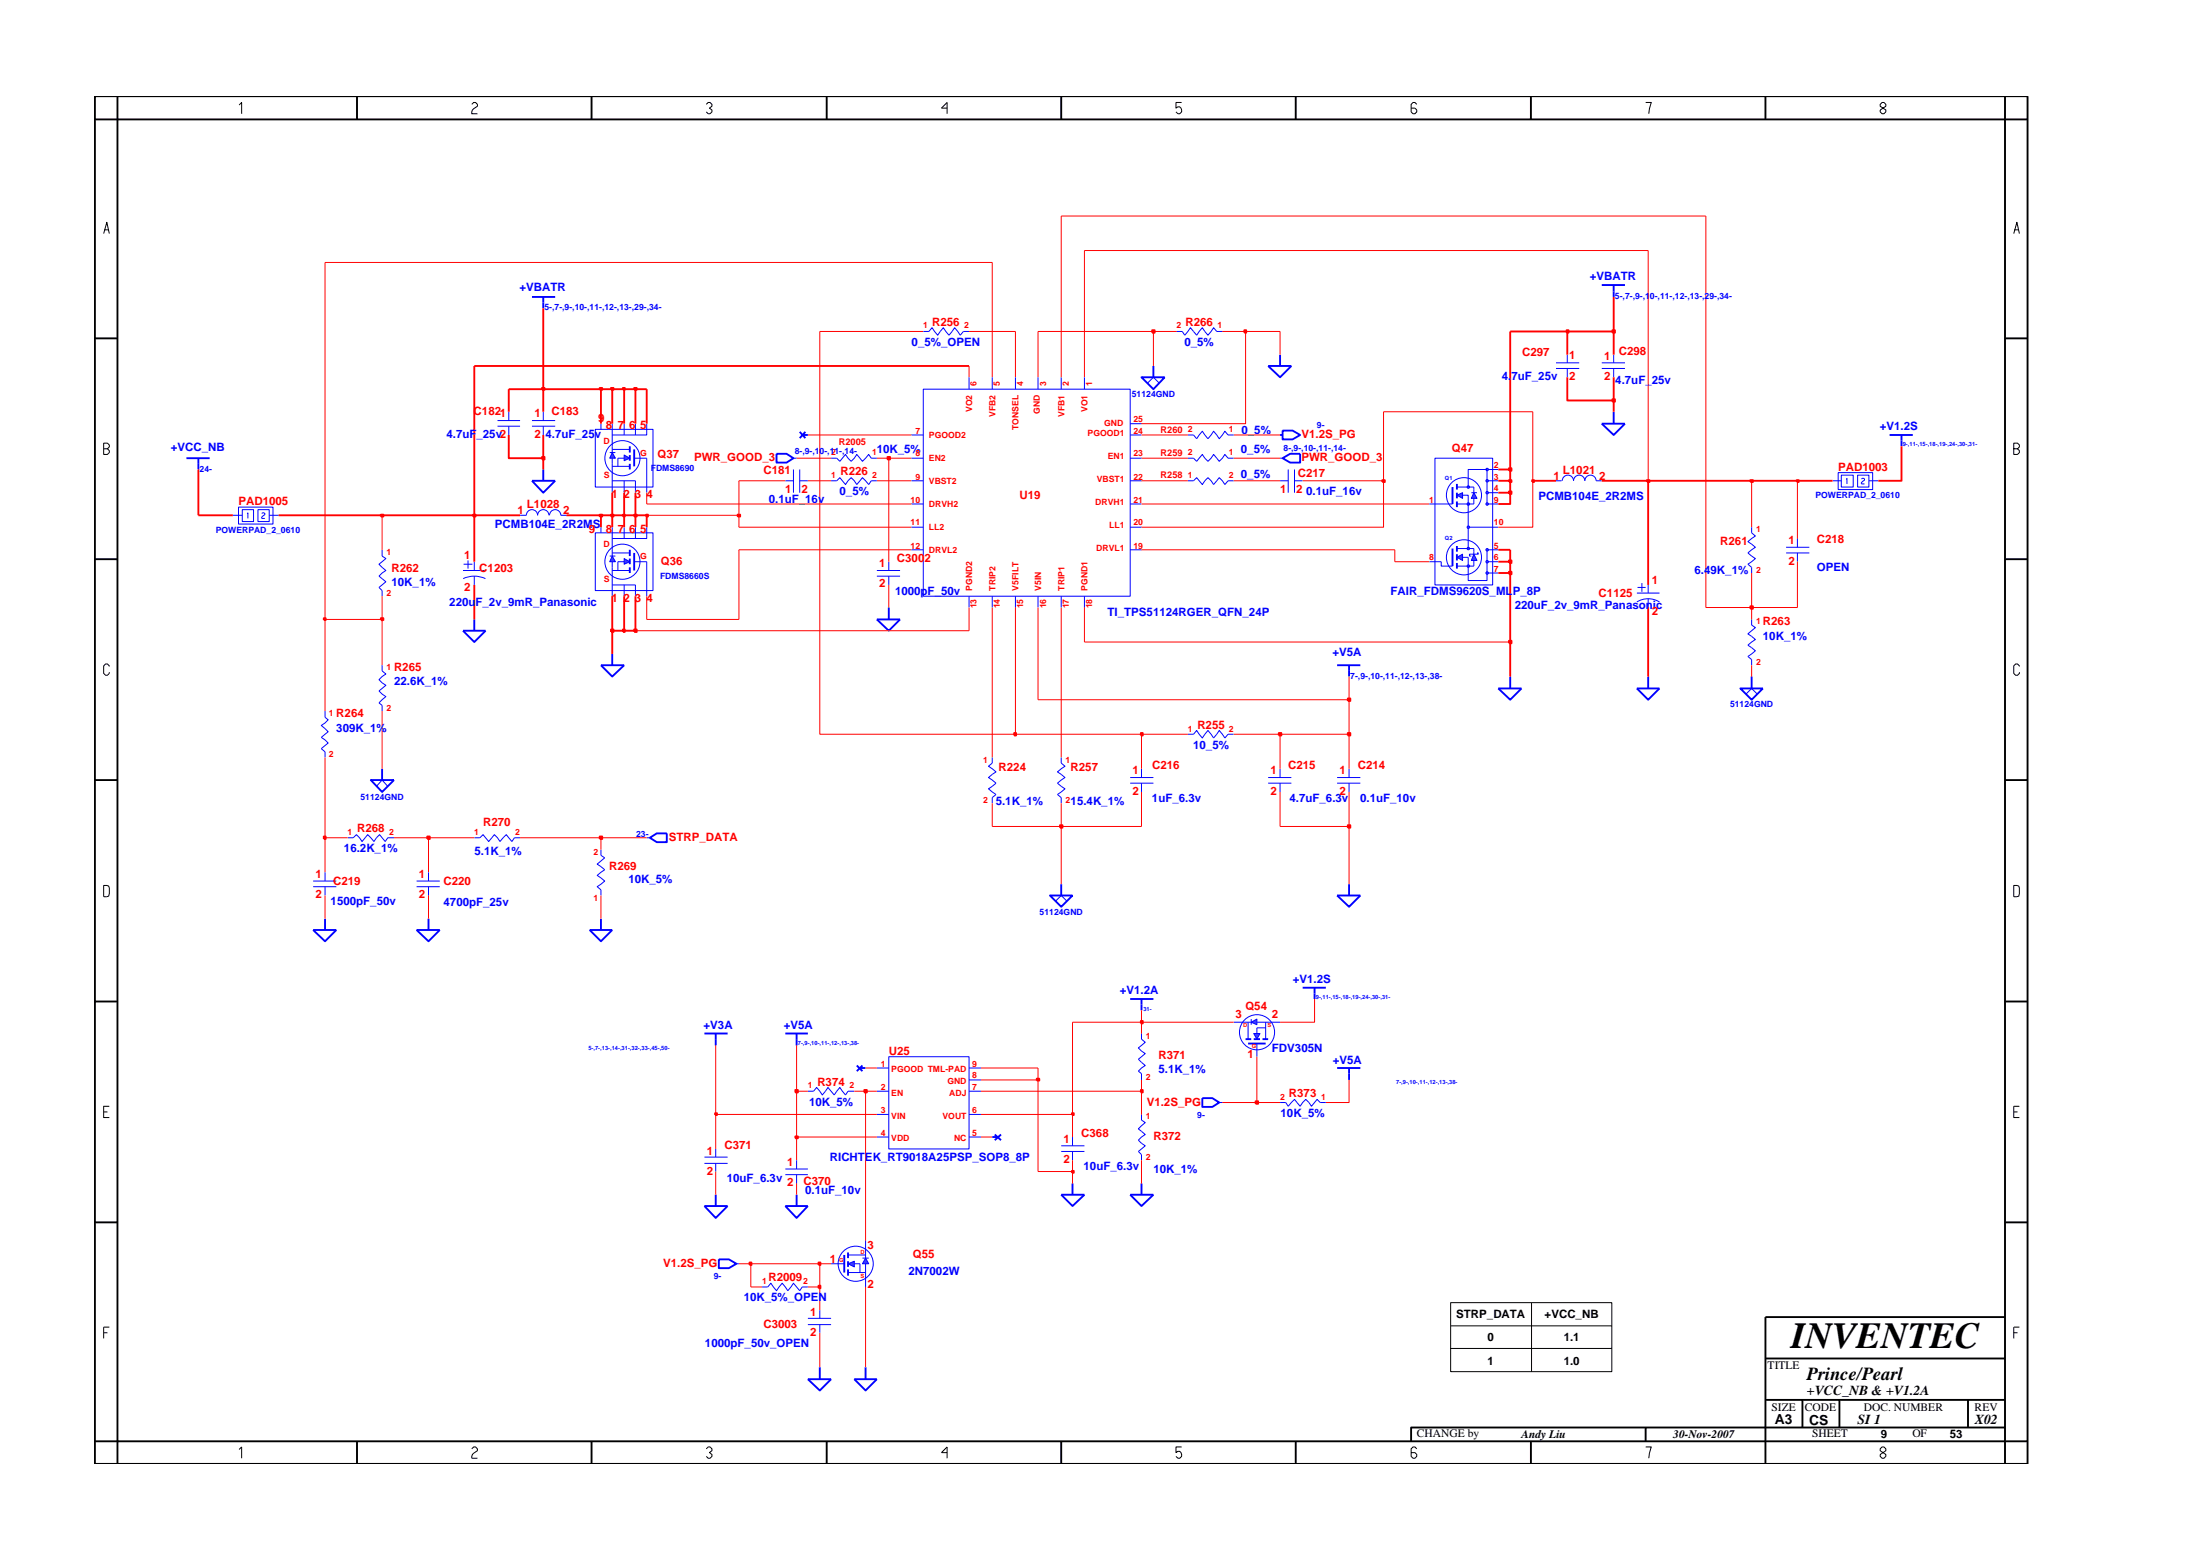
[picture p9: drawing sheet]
<svg xmlns="http://www.w3.org/2000/svg" width="297mm" height="210mm" viewBox="0 0 297 210" stroke-linecap="round" stroke-linejoin="round" font-family="sans-serif">
<g fill="none" stroke="#00f" stroke-width=".25">
<path d="M108 58.3l.7 .8M108.3 58.7h.8M108.7 58.3l-.7 .8M104.8 61.2h1.4l.9 .6-.9 .6h-1.4zM196.1 65.7v2.3M62.5 85.1h3.1l-1.6 1.5zM64 83.6v1.5M118.4 83.6h3.1l-1.5 1.5zM120 82v1.6M180.5 89.8h3.2M182.1 89.8v1.5M182.1 119.3v1.5"/>
<path d="M95.1 139.5h3.1M96.6 139.5v1.6M180.5 120.8h3.2l-1.6 1.6zM106 162.8h3.1l-1.5 1.6zM107.6 161.2v1.6M109.1 186.1h3.1l-1.5 1.5zM110.7 184.5v1.6"/>
</g>
<g fill="none" stroke="#00f" stroke-width=".14">
<path d="M158.9 44.7h.7l.4 .5 .7-1 .9 1 .7-1 .8 1 .8-1 .4 .5h.7M31.4 69.5h1.3M32.2 68.4h4.7v2.3h-4.7zM32.7 68.8h1.5v1.6h-1.5zM33.4 69.4l.1-.2v.8M34.8 68.8h1.6v1.6h-1.6zM35.3 69.3l.2-.1 .3 .1v.2l-.5 .3v.2h.5M36.4 69.5h1.2M107.1 61.8h.5M118.4 77.8h3.1M118.4 77h3.1M120 75.8v1.2"/>
<path d="M120 77.8v1.1M160.4 61.8h.7l.5 .5 .7-1 .8 1 .8-1 .7 1 .8-1 .4 .5h.8M143.3 102.2v.8l.5 .4-1 .8 1 .7-1 .8 1 .8-1 .7 .5 .4v.8"/>
</g>
<path d="M199 74.8l.4 .8h-.7z" fill="#3c3cc8"/>
<path d="M198.7 74.8h.7M199 74.8l.4 .8h-.7z" fill="none" stroke="#00f" stroke-width=".14"/>
<path d="M196.7 66.8l.8-.3v.8z" fill="#3c3cc8"/>
<g fill="none" stroke="#00f" stroke-width=".14">
<path d="M193.7 61.8h7.8v17.1h-7.8zM196.7 66.8l.8-.3v.8zM196.7 65.7h2.3M198.7 74.8h-.3v.2h.3M199 67.3v.7h-2.3M199 66.1v.4M199.4 74.6h.2v.2h-.2"/>
<circle cx="197.7" cy="66.8" r="2.37"/>
</g>
<path d="M196.1 74v2.4M196.7 65.3v.8M196.7 66.5v.8M196.7 67.7v.7" fill="none" stroke="#00f" stroke-width=".25"/>
<path d="M199 66.5l.4 .8h-.7z" fill="#3c3cc8"/>
<path d="M198.7 66.5h.7M199 66.5l.4 .8h-.7z" fill="none" stroke="#00f" stroke-width=".14"/>
<path d="M196.7 75.2l.8-.4v.8z" fill="#3c3cc8"/>
<g fill="none" stroke="#00f" stroke-width=".14">
<path d="M196.7 75.2l.8-.4v.8zM196.7 74h2.3v.8M197.5 75.2h.7v1.2M199 65.7v.4M199 75.6v.8h-2.3M200.8 66.5h1.5M200.8 64.9h1.5M202.3 63.4h-1.5v4.6"/>
<circle cx="197.7" cy="75.2" r="2.37"/>
</g>
<path d="M196.7 73.7v.8M196.7 74.8v.8M196.7 76v.7" fill="none" stroke="#00f" stroke-width=".25"/>
<circle cx="198.3" cy="65.7" r=".17" fill="#3c3cc8"/>
<circle cx="198.3" cy="65.7" r=".17" fill="none" stroke="#00f" stroke-width=".14"/>
<circle cx="198.3" cy="68" r=".17" fill="#3c3cc8"/>
<circle cx="198.3" cy="68" r=".17" fill="none" stroke="#00f" stroke-width=".14"/>
<circle cx="198.3" cy="74" r=".17" fill="#3c3cc8"/>
<circle cx="198.3" cy="74" r=".17" fill="none" stroke="#00f" stroke-width=".14"/>
<circle cx="198.3" cy="76.4" r=".17" fill="#3c3cc8"/>
<circle cx="198.3" cy="76.4" r=".17" fill="none" stroke="#00f" stroke-width=".14"/>
<circle cx="200.8" cy="64.9" r=".17" fill="#3c3cc8"/>
<circle cx="200.8" cy="64.9" r=".17" fill="none" stroke="#00f" stroke-width=".14"/>
<circle cx="200.8" cy="66.5" r=".17" fill="#3c3cc8"/>
<g fill="none" stroke="#00f" stroke-width=".14">
<path d="M200.8 68h1.5"/>
<circle cx="200.8" cy="66.5" r=".17"/>
</g>
<circle cx="200.8" cy="68" r=".17" fill="#3c3cc8"/>
<circle cx="200.8" cy="68" r=".17" fill="none" stroke="#00f" stroke-width=".14"/>
<circle cx="200.8" cy="63.4" r=".17" fill="#3c3cc8"/>
<g fill="none" stroke="#00f" stroke-width=".14">
<path d="M193 75.8h1.6v.6h1.5M193 68h3.1M198.2 68v6M198.2 71.1h4.1M200.8 77.3h1.5M200.8 75.8h1.5M200.8 63.4h-2.6v2.3M202.3 74.2h-1.5v4.1h-2.6v-1.9"/>
<circle cx="200.8" cy="63.4" r=".17"/>
</g>
<circle cx="198.3" cy="71.1" r=".17" fill="#3c3cc8"/>
<circle cx="198.3" cy="71.1" r=".17" fill="none" stroke="#00f" stroke-width=".14"/>
<circle cx="200.8" cy="74.2" r=".17" fill="#3c3cc8"/>
<circle cx="200.8" cy="74.2" r=".17" fill="none" stroke="#00f" stroke-width=".14"/>
<circle cx="200.8" cy="75.8" r=".17" fill="#3c3cc8"/>
<circle cx="200.8" cy="75.8" r=".17" fill="none" stroke="#00f" stroke-width=".14"/>
<circle cx="200.8" cy="77.3" r=".17" fill="#3c3cc8"/>
<g fill="none" stroke="#00f" stroke-width=".14">
<path d="M155 51.7l.7-.8 .8 .8M51.6 74.2v.8l.5 .4-.9 .7 .9 .9-.9 .8 .9 .7-.9 .8 .4 .4v.8M197.5 66.8h.7v1.2M160.4 99.1h.7l.5-.5 .7 1 .8-1 .8 1 .7-1 .8 1 .4-.5h.8M42.3 119.7h3.1M42.3 118.9h3.1M43.9 117.7v1.2M43.9 119.7v1.1M169.7 140.8v1.8"/>
<circle cx="200.8" cy="77.3" r=".17"/>
</g>
<path d="M154.1 50.9h3.2l-1.6 1.6zM155.7 49.4v1.5M144.8 159.7v1.5M168.5 140.8h2.4M143.3 161.2h3.1l-1.6 1.6z" fill="none" stroke="#00f" stroke-width=".25"/>
<path d="M168.9 138l.8-.5v.8z" fill="#3c3cc8"/>
<path d="M168.9 138l.8-.5v.8zM168.9 137.5v.8" fill="none" stroke="#00f" stroke-width=".14"/>
<path d="M169.3 139.5h.8l-.4 .7z" fill="#3c3cc8"/>
<g fill="none" stroke="#00f" stroke-width=".14">
<path d="M67.2 56.8h3M67.2 57.5h3M68.7 55.6v1.2M68.7 57.5v1.2M216.3 49.7h3.1M216.3 49h3.1M217.9 47.9v1.1M217.9 49.7v1.2M85.6 61.8h1.7M112.2 61.8h.8l.4 .5 .8-1 .7 1 .8-1 .7 1 .9-1 .3 .5h.8M221.1 79.3h1.1M221.7 78.7v1.2"/>
<path d="M222.5 78.9v1.1M221 81.2a2.88 2.88 0 0 1 3.1 0M221 80h3.1M222.5 80.8v1.2M166.6 138h2.3M168.5 138v2.2M169.3 139.5h.8l-.4 .7zM169.7 138h3.1M170.9 138.7h-1.2v.8M170.9 138v2.2M154.1 150.4v.8l.5 .3-.9 .8 .9 .8-.9 .8 .9 .7-.9 .8 .4 .4v.8M102.9 173.7h.8l.4-.5 .7 1 .8-1 .8 1 .7-1 .9 1 .3-.5h.8"/>
<circle cx="169.7" cy="139.3" r="2.37"/>
</g>
<path d="M85.6 60.6v2.3M115.7 143.8l.7 .8M116.1 144.1h.8M116.4 143.8l-.7 .8M168.2 140.2h.7M169.3 140.2h.8M170.5 140.2h.7M95.1 162.8h3.1l-1.6 1.6zM96.6 161.2v1.6" fill="none" stroke="#00f" stroke-width=".25"/>
<path d="M82.7 61.1l.4 .7h-.8z" fill="#3c3cc8"/>
<path d="M82.3 61.1h.8M82.7 61.1l.4 .7h-.8z" fill="none" stroke="#00f" stroke-width=".14"/>
<path d="M84.3 61.4l.7 .4-.7 .4z" fill="#3c3cc8"/>
<g fill="none" stroke="#00f" stroke-width=".14">
<path d="M80.4 57.9h7.8v7.8h-7.8zM81.1 57.2v.7M82.7 57.2v3.9M84.3 57.2v1.5M85.8 57.2v1.5M87.3 57.2v1.5h-4.6M210.1 49h3.1M210.1 49.7h3.1M211.6 47.9v1.1M211.6 49.7v1.2M82.7 61.8v4.7M82.7 64.9h3.1v1.6"/>
<path d="M82.7 62.9h2.3M82.7 60.6h2.3M84.3 61.8h-.9v1.1M84.3 64.9v1.6M84.3 61.4l.7 .4-.7 .4zM87.3 61.8v4.7M106 64.9h1.1M107.1 63.4v3.1M108 64.9h1.1M108 63.4v3.1M160.4 64.9h.7l.5-.4 .7 .9 .8-.9 .8 .9 .7-.9 .8 .9 .4-.5h.8M247.4 64.9h1.2"/>
<path d="M248.2 63.8h4.6v2.3h-4.6zM248.6 64.1h1.6v1.6h-1.6zM249.3 64.7l.1-.2v.8M250.8 64.1h1.5v1.6h-1.5zM251.3 64.6l.2-.1 .2 .1v.2l-.4 .3v.2h.4M252.3 64.9h1.3M46.9 113.1h.8l.4-.5 .8 1 .7-1 .9 1 .8-1 .7 1 .4-.5h.8M56.2 119.7h3.2M56.2 118.9h3.2M57.9 117.7v1.2M57.9 119.7v1.1M134 102.2v.8l-.5 .4 1 .8-1 .7 1 .8-1 .8 1 .7-.5 .4v.8"/>
<path d="M171.2 105.7h3.2M171.2 104.9h3.2M172.8 103.7v1.2M172.8 105.7v1.2M180.5 105.7h3.2M180.5 104.9h3.2M182.1 103.7v1.2M182.1 105.7v1.2M142.5 121.6l.8-.8 .7 .8M172.8 148.8h.8l.3 .5 .9-.9 .7 .9 .8-.9 .8 .9 .7-.9 .5 .4h.7M112.2 170.5h1.8"/>
<circle cx="84" cy="61.8" r="2.37"/>
</g>
<g fill="none" stroke="#00f" stroke-width=".25">
<path d="M85 60.2v.9M85 61.4v.8M85 62.6v.8M202.3 92.9h3.1l-1.5 1.5zM203.9 91.3v1.6M221 92.9h3.1l-1.6 1.5zM222.5 91.3v1.6M143.3 119.3v1.5M42.3 125.5h3.1l-1.5 1.5zM43.9 124v1.5M141.8 120.8h3l-1.5 1.6zM152.6 134.8h3.1"/>
<path d="M154.1 134.8v1.5M175.9 133.3h3.1M177.5 133.3v1.5M114 169.4v2.3"/>
</g>
<path d="M116.9 169.8l.4 .7h-.9z" fill="#3c3cc8"/>
<path d="M116.4 169.8h.9M116.9 169.8l.4 .7h-.9z" fill="none" stroke="#00f" stroke-width=".14"/>
<path d="M114.5 170.5l.8-.3v.8z" fill="#3c3cc8"/>
<g fill="none" stroke="#00f" stroke-width=".14">
<path d="M71.8 56.8h3.2M71.8 57.5h3.2M73.3 55.6v1.2M73.3 57.5v1.2M123 58.7h1.7M124.7 44.7h.7l.4-.5 .8 1 .8-1 .7 1 .8-1 .8 1 .4-.5h.7M124.7 52.5h27.9v28h-27.9zM130.8 50.9v1.6M134 50.9v1.6M137.1 50.9v1.6M140.2 50.9v1.6M143.3 50.9v1.6"/>
<path d="M146.4 50.9v1.6M152.6 58.7h1.5M152.6 57.2h1.5M160.4 58.7h.7l.5 .5 .7-1 .8 1 .8-1 .7 1 .8-1 .4 .5h.8M62.5 77h3.1M62.5 78.1a3.6 3.6 0 0 1 3 0M62.6 76.1h1.2M63.2 75.6v1.1M64 75.8v1.2M64 77.8v1.1M85.6 75.8h1.7M112.2 64.9h.8l.4-.4 .8 .9 .7-.9 .8 .9 .7-.9 .9 .9 .3-.5h.8"/>
<path d="M123 64.9h1.7M123 71.1h1.7M123 61.8h1.7M123 68h1.7M123 74.2h1.7M152.6 64.9h1.5M152.6 71.1h1.5M152.6 61.8h1.5M152.6 68h1.5M152.6 74.2h1.5M172.8 61.8h.4M172.8 64.9h1.1"/>
<path d="M173.9 63.4v3.1M174.8 64.9h1.1M174.8 63.4v3.1M210.1 64.9h.7M210.9 64.9a.76 .76 0 0 1 .8-.8 .76 .76 0 0 1 .8 .8 .76 .76 0 0 1 .7-.8 .76 .76 0 0 1 .8 .8 .76 .76 0 0 1 .7-.8 .76 .76 0 0 1 .8 .8h.8M236.5 71.1v.8l.5 .4-1 .8 1 .8-1 .7 1 .8-1 .7 .5 .5v.7M241.2 73.9h3.1M241.2 74.6h3.1M242.7 72.7v1.2M242.7 74.6v1.2M43.9 96v.8l.4 .3-.9 .8 .9 .8-.9 .8 .9 .8-.9 .7 .5 .5v.7M130.8 80.5v1.5"/>
<path d="M134 80.5v1.5M137.1 80.5v1.5M140.2 80.5v1.5M143.3 80.5v1.5M146.4 80.5v1.5M235.7 93.7l.8-.8 .8 .8M236.5 83.6v.8l.5 .3-1 .8 1 .8-1 .8 1 .7-1 .8 .5 .4v.8M50.8 106.1l.8-.8 .8 .8M64 113.1h.8l.4-.5 .8 1 .7-1 .8 1 .9-1 .7 1 .4-.5h.7M81.1 114.7v.7l.5 .4-1 .8 1 .8-1 .7 1 .8-1 .8 .5 .4v.7M87.3 113.1h.4M152.6 104.9h3.1"/>
<path d="M152.6 105.7h3.1M154.1 103.7v1.2M154.1 105.7v1.2M154.1 139.5v.7l.5 .5-.9 .7 .9 .8-.9 .7 .9 .9-.9 .8 .4 .3v.8M95.1 156.2h3.1M95.1 157h3.1M96.6 155.1v1.1M96.6 157v1.1M106 157.8h3.1M106 158.5h3.1M107.6 156.6v1.2M107.6 158.5v1.2"/>
<path d="M109.1 147.3h.7l.5-.5 .7 1 .8-1 .8 1 .8-1 .8 1 .3-.5h.8M118.4 144.1h1.6M118.4 150.4h1.6M118.4 147.3h1.6M118.4 153.4h1.6M120 142.6h10.8v12.5h-10.8zM130.8 147.3h1.6M130.8 153.4h1.6M130.8 144.1h1.6M130.8 150.4h1.6M130.8 145.7h1.6M143.3 154.6h3.1"/>
<path d="M143.3 155.4h3.1M144.8 153.4v1.2M144.8 155.4v1.2M99.4 170.5h.4M109.1 178.8h3.1M109.1 177.9h3.1M110.7 176.8v1.1M110.7 178.8v1.1M114.5 170.5l.8-.3v.8zM114.5 171.7h2.4M114.5 169.4h2.4M115.3 170.5h.8v1.2"/>
<path d="M116.9 167.4v2.4M116.9 170.5v3.2"/>
<circle cx="115.5" cy="170.5" r="2.37"/>
</g>
<g fill="none" stroke="#00f" stroke-width=".25">
<path d="M216.3 38.5h3.1M217.9 38.5v1.6M71.8 40.1h3.2M73.3 40.1v1.5M171.2 49.4h3.2l-1.6 1.5zM172.8 58.7h.4M172.8 47.9v1.5M173.2 58.1h1.3l1 .6-1 .6h-1.3zM216.3 57.2h3.1l-1.5 1.5zM217.9 55.6v1.6M255.1 58.7h3.2M256.7 58.7v1.5"/>
<path d="M25.2 61.8h3.1M26.8 61.8v1.6M85.6 74.6v2.4M173.2 61.8l1-.6h1.3v1.2h-1.3zM235 92.9h3l-1.5 1.5zM236.5 91.3v1.6M50.1 105.3h3.1l-1.6 1.6zM51.6 103.7v1.6M87.7 113.1l1-.6h1.3v1.2h-1.3zM56.2 125.5h3.2l-1.5 1.5zM57.9 124v1.5M106 139.5h3.1"/>
<path d="M107.6 139.5v1.6M134 153.4h.7M134.3 153.1l.9 .8M135.2 153.1l-.9 .8M154.1 159.7v1.5M180.5 144.1h3.2M182.1 144.1v1.6M97.1 170h1.3l1 .5-1 .6h-1.3zM114.5 169v.8M114.5 170.2v.8M114.5 171.3v.9M152.6 161.2h3.1l-1.6 1.6z"/>
<path d="M115.3 186.1h3.1l-1.5 1.5zM116.9 184.5v1.6"/>
</g>
<path d="M82.7 75l.4 .8h-.8z" fill="#3c3cc8"/>
<path d="M82.3 75h.8M82.7 75l.4 .8h-.8z" fill="none" stroke="#00f" stroke-width=".14"/>
<path d="M84.3 75.4l.7 .4-.7 .3z" fill="#3c3cc8"/>
<g fill="none" stroke="#00f" stroke-width=".14">
<path d="M70.2 69.5h.9a.76 .76 0 0 1 .7-.7 .76 .76 0 0 1 .8 .7 .76 .76 0 0 1 .7-.7 .76 .76 0 0 1 .8 .7M74.2 69.5a.76 .76 0 0 1 .8-.7 .76 .76 0 0 1 .7 .7h.8M80.4 71.9h7.8v7.8h-7.8zM81.1 71.1v.8M82.7 71.1v3.9M82.7 75.8v4.7M82.7 78.9h3.1v1.6M82.7 77h2.3M82.7 74.6h2.3M84.3 75.8h-.9v1.2M84.3 71.1v1.6M84.3 78.9v1.6"/>
<path d="M84.3 75.4l.7 .4-.7 .3zM85.8 71.1v1.6M87.3 71.1v1.6h-4.6M87.3 75.8v4.7M51.6 89.8v.7l.5 .5-.9 .7 .9 .8-.9 .7 .9 .8-.9 .9 .4 .3v.8M164.6 148.8h.4"/>
<circle cx="84" cy="75.8" r="2.37"/>
</g>
<path d="M71.8 64.9h3.2l-1.7 1.6zM73.3 63.4v1.5M85 74.2v.8M85 75.4v.7M85 76.6v.7M81.1 89.8h3.2l-1.6 1.5zM82.7 88.3v1.5M79.6 125.5h3.1l-1.6 1.5zM81.1 124v1.5M162.3 148.2h1.4l.9 .6-.9 .6h-1.4z" fill="none" stroke="#00f" stroke-width=".25"/>
<path d="M101.4 170.5v3.2h1.5M109.1 173.7h1.6v3.1M110.7 179.9v4.6M116.9 173.7v10.8" fill="none" stroke="#f00" stroke-width=".14"/>
<path d="M110.5 173.5h.3v.3h-.3z" fill="#8e2323"/>
<path d="M110.5 173.5h.3v.3h-.3z" fill="none" stroke="#f00" stroke-width=".25"/>
<path d="M99.8 170.5h1.6M110.7 170.5v3.2" fill="none" stroke="#f00" stroke-width=".14"/>
<path d="M101.2 170.4h.3v.3h-.3z" fill="#8e2323"/>
<path d="M101.2 170.4h.3v.3h-.3z" fill="none" stroke="#f00" stroke-width=".25"/>
<path d="M101.4 170.5h9.3" fill="none" stroke="#f00" stroke-width=".14"/>
<path d="M110.5 170.4h.3v.3h-.3z" fill="#8e2323"/>
<path d="M110.5 170.4h.3v.3h-.3z" fill="none" stroke="#f00" stroke-width=".25"/>
<path d="M96.6 158.1v3.1M107.6 159.7v1.5M116.9 147.3v20.1M140.2 145.7v12.4h4.6v1.6M154.1 156.6v3.1M110.7 170.5h1.5" fill="none" stroke="#f00" stroke-width=".14"/>
<path d="M144.7 158h.3v.3h-.3z" fill="#8e2323"/>
<path d="M144.7 158h.3v.3h-.3z" fill="none" stroke="#f00" stroke-width=".25"/>
<path d="M96.6 150.4v4.7M107.6 153.4v3.2M144.8 156.6v1.5" fill="none" stroke="#f00" stroke-width=".14"/>
<path d="M107.4 153.4h.3v.2h-.3z" fill="#8e2323"/>
<path d="M107.4 153.4h.3v.2h-.3z" fill="none" stroke="#f00" stroke-width=".25"/>
<path d="M107.6 147.3v6.1h10.8M132.4 153.4h1.6M144.8 150.4v3" fill="none" stroke="#f00" stroke-width=".14"/>
<path d="M96.5 150.2h.3v.3h-.3z" fill="#8e2323"/>
<path d="M96.5 150.2h.3v.3h-.3z" fill="none" stroke="#f00" stroke-width=".25"/>
<path d="M96.6 141.1v9.3h21.8M132.4 150.4h12.4" fill="none" stroke="#f00" stroke-width=".14"/>
<path d="M144.7 150.2h.3v.3h-.3z" fill="#8e2323"/>
<path d="M144.7 150.2h.3v.3h-.3z" fill="none" stroke="#f00" stroke-width=".25"/>
<path d="M144.8 138v12.4M154.1 147.3v3.1M165 148.8h4.7" fill="none" stroke="#f00" stroke-width=".14"/>
<path d="M169.5 148.6h.4v.4h-.4z" fill="#8e2323"/>
<path d="M169.5 148.6h.4v.4h-.4z" fill="none" stroke="#f00" stroke-width=".25"/>
<path d="M169.7 142.6v6.2h3.1M182.1 145.7v3.1h-3.1" fill="none" stroke="#f00" stroke-width=".14"/>
<path d="M107.4 147.1h.3v.3h-.3z" fill="#8e2323"/>
<path d="M107.4 147.1h.3v.3h-.3z" fill="none" stroke="#f00" stroke-width=".25"/>
<path d="M107.6 141.1v6.2h1.5M115.3 147.3h1.6" fill="none" stroke="#f00" stroke-width=".14"/>
<path d="M116.7 147.1h.3v.3h-.3z" fill="#8e2323"/>
<path d="M116.7 147.1h.3v.3h-.3z" fill="none" stroke="#f00" stroke-width=".25"/>
<path d="M116.9 147.3h1.5M132.4 147.3h21.7" fill="none" stroke="#f00" stroke-width=".14"/>
<path d="M154 147.1h.3v.3h-.3z" fill="#8e2323"/>
<path d="M154 147.1h.3v.3h-.3z" fill="none" stroke="#f00" stroke-width=".25"/>
<path d="M132.4 145.7h7.8M154.1 145.7v1.6" fill="none" stroke="#f00" stroke-width=".14"/>
<path d="M140 145.6h.3v.2h-.3z" fill="#8e2323"/>
<path d="M140 145.6h.3v.2h-.3z" fill="none" stroke="#f00" stroke-width=".25"/>
<path d="M144.8 138h9.3v1.5M116.9 144.1h1.5M132.4 144.1h7.8v1.6" fill="none" stroke="#f00" stroke-width=".14"/>
<path d="M154 137.8h.3v.3h-.3z" fill="#8e2323"/>
<path d="M154 137.8h.3v.3h-.3z" fill="none" stroke="#f00" stroke-width=".25"/>
<path d="M43.9 113.1v4.6M57.9 113.1v4.6M81.1 113.1v1.6M143.3 111.5v7.8M182.1 111.5v7.8M43.9 120.8v3.2M57.9 120.8v3.2M81.1 120.8v3.2M154.1 136.3v1.7h12.5M177.5 134.8v3.2h-4.7" fill="none" stroke="#f00" stroke-width=".14"/>
<path d="M43.7 112.9h.3v.3h-.3z" fill="#8e2323"/>
<path d="M43.7 112.9h.3v.3h-.3z" fill="none" stroke="#f00" stroke-width=".25"/>
<path d="M43.9 102.2v10.9h3M53.2 113.1h4.7" fill="none" stroke="#f00" stroke-width=".14"/>
<path d="M57.7 112.9h.3v.3h-.3z" fill="#8e2323"/>
<path d="M57.7 112.9h.3v.3h-.3z" fill="none" stroke="#f00" stroke-width=".25"/>
<path d="M57.9 113.1h6.1M70.2 113.1h10.9" fill="none" stroke="#f00" stroke-width=".14"/>
<path d="M81 112.9h.3v.3h-.3z" fill="#8e2323"/>
<path d="M81 112.9h.3v.3h-.3z" fill="none" stroke="#f00" stroke-width=".25"/>
<path d="M81.1 113.1h6.2M134 108.4v3.1h9.3" fill="none" stroke="#f00" stroke-width=".14"/>
<path d="M143.1 111.4h.4v.3h-.4z" fill="#8e2323"/>
<path d="M143.1 111.4h.4v.3h-.4z" fill="none" stroke="#f00" stroke-width=".25"/>
<path d="M154.1 106.9v4.6h-10.8v-3.1M172.8 106.9v4.6h9.3" fill="none" stroke="#f00" stroke-width=".14"/>
<path d="M182 111.4h.3v.3h-.3z" fill="#8e2323"/>
<path d="M182 111.4h.3v.3h-.3z" fill="none" stroke="#f00" stroke-width=".25"/>
<path d="M110.7 44.7v54.4h26.4M51.6 96v7.7M134 82v20.2M143.3 82v20.2M154.1 99.1v4.6M172.8 99.1v4.6M182.1 99.1v4.6M182.1 106.9v4.6" fill="none" stroke="#f00" stroke-width=".14"/>
<path d="M136.9 98.9h.3v.4h-.3z" fill="#8e2323"/>
<path d="M136.9 98.9h.3v.4h-.3z" fill="none" stroke="#f00" stroke-width=".25"/>
<path d="M137.1 82v17.1h17" fill="none" stroke="#f00" stroke-width=".14"/>
<path d="M154 98.9h.3v.4h-.3z" fill="#8e2323"/>
<path d="M154 98.9h.3v.4h-.3z" fill="none" stroke="#f00" stroke-width=".25"/>
<path d="M154.1 99.1h6.3M166.6 99.1h6.2" fill="none" stroke="#f00" stroke-width=".14"/>
<path d="M172.7 98.9h.3v.4h-.3z" fill="#8e2323"/>
<path d="M172.7 98.9h.3v.4h-.3z" fill="none" stroke="#f00" stroke-width=".25"/>
<path d="M172.8 99.1h9.3" fill="none" stroke="#f00" stroke-width=".14"/>
<path d="M182 98.9h.3v.4h-.3z" fill="#8e2323"/>
<path d="M182 98.9h.3v.4h-.3z" fill="none" stroke="#f00" stroke-width=".25"/>
<path d="M43.9 83.6v12.4M140.2 82v12.4h41.9v4.7" fill="none" stroke="#f00" stroke-width=".14"/>
<path d="M182 94.3h.3v.3h-.3z" fill="#8e2323"/>
<path d="M82.7 85.1v3.2M182 94.3h.3v.3h-.3zM203.9 86.6v4.7M222.5 82v9.3" fill="none" stroke="#f00" stroke-width=".25"/>
<path d="M51.6 83.6v6.2M146.4 82v4.6h57.5M182.1 91.3v3.1M236.5 89.8v1.5" fill="none" stroke="#f00" stroke-width=".14"/>
<path d="M203.7 86.5h.4v.3h-.4z" fill="#8e2323"/>
<path d="M203.9 77.3v9.3M203.7 86.5h.4v.3h-.4z" fill="none" stroke="#f00" stroke-width=".25"/>
<path d="M82.5 84.9h.3v.4h-.3z" fill="#8e2323"/>
<path d="M82.5 84.9h.3v.4h-.3zM82.7 80.5v4.6h1.6" fill="none" stroke="#f00" stroke-width=".25"/>
<path d="M84.1 84.9h.3v.4h-.3z" fill="#8e2323"/>
<path d="M84.1 84.9h.3v.4h-.3zM84.3 80.5v4.6h1.5" fill="none" stroke="#f00" stroke-width=".25"/>
<path d="M85.6 84.9h.4v.4h-.4z" fill="#8e2323"/>
<path d="M85.6 84.9h.4v.4h-.4zM85.8 80.5v4.6" fill="none" stroke="#f00" stroke-width=".25"/>
<path d="M130.8 82v3.1h-45" fill="none" stroke="#f00" stroke-width=".14"/>
<path d="M43.7 83.4h.3v.3h-.3z" fill="#8e2323"/>
<path d="M43.7 83.4h.3v.3h-.3z" fill="none" stroke="#f00" stroke-width=".25"/>
<path d="M43.9 35.4v48.2h7.7" fill="none" stroke="#f00" stroke-width=".14"/>
<path d="M51.4 83.4h.4v.3h-.4z" fill="#8e2323"/>
<path d="M64 78.9v4.7M51.4 83.4h.4v.3h-.4z" fill="none" stroke="#f00" stroke-width=".25"/>
<path d="M230.3 29.2v52.8h6.2v1.6M99.8 74.2v9.4h-12.5v-3.1M120 78.9v3.1M51.6 80.5v3.1" fill="none" stroke="#f00" stroke-width=".14"/>
<path d="M236.3 81.8h.4v.4h-.4z" fill="#8e2323"/>
<path d="M202.3 77.3h1.6M222.5 64.9v14M236.3 81.8h.4v.4h-.4z" fill="none" stroke="#f00" stroke-width=".25"/>
<path d="M242.7 75.8v6.2h-6.2v-4.7" fill="none" stroke="#f00" stroke-width=".14"/>
<path d="M203.7 77.2h.4v.3h-.4z" fill="#8e2323"/>
<path d="M64 69.5v6.3M202.3 75.8h1.6v1.5M203.7 77.2h.4v.3h-.4z" fill="none" stroke="#f00" stroke-width=".25"/>
<path d="M120 61.8v14M188.3 74.2v1.6h4.7" fill="none" stroke="#f00" stroke-width=".14"/>
<path d="M203.7 75.6h.4v.4h-.4z" fill="#8e2323"/>
<path d="M26.8 63.4v6.1h4.6M37.6 69.5h14M81.1 69.5v1.6M82.7 69.5v1.6M84.3 69.5v1.6M85.8 69.5v1.6M87.3 69.5v1.6M202.3 74.2h1.6v1.6M203.7 75.6h.4v.4h-.4z" fill="none" stroke="#f00" stroke-width=".25"/>
<path d="M51.6 69.5v4.7M99.8 74.2h23.2M99.8 69.5v1.6h23.2M154.1 74.2h34.2M186.8 64.9v6.2h-32.7M207 64.9v6.2h-4.7M236.5 64.9v6.2M242.7 64.9v7.8" fill="none" stroke="#f00" stroke-width=".14"/>
<path d="M51.4 69.5h.4v.2h-.4z" fill="#8e2323"/>
<path d="M51.4 69.5h.4v.2h-.4zM51.6 69.5h12.4" fill="none" stroke="#f00" stroke-width=".25"/>
<path d="M63.9 69.5h.3v.2h-.3z" fill="#8e2323"/>
<path d="M64 49.4v20.1h6.2M63.9 69.5h.3v.2h-.3zM76.5 69.5h4.6" fill="none" stroke="#f00" stroke-width=".25"/>
<path d="M81 69.5h.3v.2h-.3z" fill="#8e2323"/>
<path d="M81 69.5h.3v.2h-.3zM81.1 69.5h1.6" fill="none" stroke="#f00" stroke-width=".25"/>
<path d="M82.5 69.5h.3v.2h-.3z" fill="#8e2323"/>
<path d="M82.5 69.5h.3v.2h-.3zM82.7 66.5v3h1.6" fill="none" stroke="#f00" stroke-width=".25"/>
<path d="M84.1 69.5h.3v.2h-.3z" fill="#8e2323"/>
<path d="M84.1 69.5h.3v.2h-.3zM84.3 66.5v3h1.5" fill="none" stroke="#f00" stroke-width=".25"/>
<path d="M85.6 69.5h.4v.2h-.4z" fill="#8e2323"/>
<path d="M85.6 69.5h.4v.2h-.4zM85.8 66.5v3h1.5" fill="none" stroke="#f00" stroke-width=".25"/>
<path d="M87.2 69.5h.3v.2h-.3z" fill="#8e2323"/>
<path d="M87.2 69.5h.3v.2h-.3z" fill="none" stroke="#f00" stroke-width=".25"/>
<path d="M87.3 69.5h12.5" fill="none" stroke="#f00" stroke-width=".14"/>
<path d="M99.6 69.5h.3v.2h-.3z" fill="#8e2323"/>
<path d="M99.6 69.5h.3v.2h-.3zM202.3 66.5h1.6v1.5h-1.6" fill="none" stroke="#f00" stroke-width=".25"/>
<path d="M87.3 66.5v1.5h35.7M99.8 64.9v4.6M154.1 68h38.9" fill="none" stroke="#f00" stroke-width=".14"/>
<path d="M203.7 66.3h.4v.4h-.4z" fill="#8e2323"/>
<path d="M203.7 66.3h.4v.4h-.4zM203.9 64.9v1.6" fill="none" stroke="#f00" stroke-width=".25"/>
<path d="M99.8 64.9h6.2M109.1 64.9h3.1M118.4 64.9h4.6M154.1 64.9h6.3M166.6 64.9h6.2M175.9 64.9h10.9" fill="none" stroke="#f00" stroke-width=".14"/>
<path d="M186.6 64.8h.4v.3h-.4z" fill="#8e2323"/>
<path d="M186.6 64.8h.4v.3h-.4zM202.3 64.9h1.6" fill="none" stroke="#f00" stroke-width=".25"/>
<path d="M186.8 55.6v9.3" fill="none" stroke="#f00" stroke-width=".14"/>
<path d="M203.7 64.8h.4v.3h-.4z" fill="#8e2323"/>
<path d="M203.7 64.8h.4v.3h-.4zM203.9 63.4v1.5" fill="none" stroke="#f00" stroke-width=".25"/>
<path d="M206.9 64.8h.2v.3h-.2z" fill="#8e2323"/>
<path d="M206.9 64.8h.2v.3h-.2zM207 64.9h3.1M216.3 64.9h6.2" fill="none" stroke="#f00" stroke-width=".25"/>
<path d="M207 55.6v9.3" fill="none" stroke="#f00" stroke-width=".14"/>
<path d="M222.4 64.8h.3v.3h-.3z" fill="#8e2323"/>
<path d="M222.4 64.8h.3v.3h-.3zM222.5 64.9h14" fill="none" stroke="#f00" stroke-width=".25"/>
<path d="M222.5 33.8v31.1" fill="none" stroke="#f00" stroke-width=".14"/>
<path d="M236.3 64.8h.4v.3h-.4z" fill="#8e2323"/>
<path d="M236.3 64.8h.4v.3h-.4zM236.5 64.9h6.2" fill="none" stroke="#f00" stroke-width=".25"/>
<path d="M242.6 64.8h.3v.3h-.3z" fill="#8e2323"/>
<path d="M73.3 61.8v1.6M202.3 63.4h1.6M242.6 64.8h.3v.3h-.3zM242.7 64.9h4.7M256.7 60.2v4.7h-3.1" fill="none" stroke="#f00" stroke-width=".25"/>
<path d="M203.7 63.2h.4v.3h-.4z" fill="#8e2323"/>
<path d="M68.7 58.7v3.1h4.6M203.9 44.7v18.7M203.7 63.2h.4v.3h-.4z" fill="none" stroke="#f00" stroke-width=".25"/>
<path d="M73.2 61.7h.3v.3h-.3z" fill="#8e2323"/>
<path d="M73.3 58.7v3.1M73.2 61.7h.3v.3h-.3z" fill="none" stroke="#f00" stroke-width=".25"/>
<path d="M107.6 61.8h4.6M118.4 61.8h1.6" fill="none" stroke="#f00" stroke-width=".14"/>
<path d="M119.8 61.7h.4v.3h-.4z" fill="#8e2323"/>
<path d="M68.7 52.5v3.1M73.3 52.5v3.1M81.1 52.5v4.7M82.7 52.5v4.7M84.3 52.5v4.7M85.8 52.5v4.7M87.3 52.5v4.7M211.6 50.9v3.1h6.3v1.6M119.8 61.7h.4v.3h-.4z" fill="none" stroke="#f00" stroke-width=".25"/>
<path d="M109.1 58.7h13.9M154.1 58.7h6.3M166.6 58.7h6.2M168.2 44.7v12.5h-14.1M186.8 55.6h20.2M120 61.8h3M154.1 61.8h6.3M166.6 61.8h6.2" fill="none" stroke="#f00" stroke-width=".14"/>
<path d="M217.7 53.9h.3v.3h-.3z" fill="#8e2323"/>
<path d="M68.7 52.5h4.6M217.7 53.9h.3v.3h-.3zM217.9 50.9v3.1" fill="none" stroke="#f00" stroke-width=".25"/>
<path d="M73.2 52.4h.3v.2h-.3z" fill="#8e2323"/>
<path d="M73.2 52.4h.3v.2h-.3zM73.3 41.6v10.9h7.8" fill="none" stroke="#f00" stroke-width=".25"/>
<path d="M81 52.4h.3v.2h-.3z" fill="#8e2323"/>
<path d="M81 52.4h.3v.2h-.3zM81.1 52.5h1.6" fill="none" stroke="#f00" stroke-width=".25"/>
<path d="M82.5 52.4h.3v.2h-.3z" fill="#8e2323"/>
<path d="M82.5 52.4h.3v.2h-.3zM82.7 52.5h1.6" fill="none" stroke="#f00" stroke-width=".25"/>
<path d="M84.1 52.4h.3v.2h-.3z" fill="#8e2323"/>
<path d="M84.1 52.4h.3v.2h-.3zM84.3 52.5h1.5" fill="none" stroke="#f00" stroke-width=".25"/>
<path d="M85.6 52.4h.4v.2h-.4z" fill="#8e2323"/>
<path d="M64 49.4h66.8M85.6 52.4h.4v.2h-.4zM85.8 52.5h1.5M211.6 44.7v3.2M217.9 44.7v3.2" fill="none" stroke="#f00" stroke-width=".25"/>
<path d="M134 35.4v15.5M143.3 29.2v21.7M146.4 33.8v17.1M110.7 44.7h14M130.8 44.7h6.3v6.2M130.8 49.4v1.5M155.7 49.4v-4.7h-15.5v6.2M172.8 44.7v3.2" fill="none" stroke="#f00" stroke-width=".14"/>
<path d="M155.6 44.6h.3v.3h-.3z" fill="#8e2323"/>
<path d="M155.6 44.6h.3v.3h-.3z" fill="none" stroke="#f00" stroke-width=".25"/>
<path d="M155.7 44.7h3.2M165 44.7h3.2" fill="none" stroke="#f00" stroke-width=".14"/>
<path d="M168 44.6h.3v.3h-.3z" fill="#8e2323"/>
<path d="M168 44.6h.3v.3h-.3zM203.9 44.7h7.7" fill="none" stroke="#f00" stroke-width=".25"/>
<path d="M168.2 44.7h4.6" fill="none" stroke="#f00" stroke-width=".14"/>
<path d="M211.5 44.6h.3v.3h-.3z" fill="#8e2323"/>
<path d="M211.5 44.6h.3v.3h-.3zM211.6 44.7h6.3" fill="none" stroke="#f00" stroke-width=".25"/>
<path d="M217.7 44.6h.3v.3h-.3z" fill="#8e2323"/>
<path d="M217.7 44.6h.3v.3h-.3zM217.9 40.1v4.6" fill="none" stroke="#f00" stroke-width=".25"/>
<path d="M43.9 35.4h90.1M143.3 29.2h87M146.4 33.8h76.1" fill="none" stroke="#f00" stroke-width=".14"/>
<g fill="none" stroke="#000" stroke-width=".25">
<path d="M12.8 13h261v184.6h-261zM15.9 13v184.6M48.2 13v3.1M79.9 13v3.1M111.6 13v3.1M143.3 13v3.1M174.9 13v3.1M206.7 13v3.1M238.4 13v3.1M270.7 13v184.6M273.8 16.1h-261M12.8 45.7h3.1"/>
<path d="M270.7 45.7h3.1M12.8 75.5h3.1M270.7 75.5h3.1M12.8 105.3h3.1M270.7 105.3h3.1M12.8 135.2h3.1M270.7 135.2h3.1M12.8 165h3.1M270.7 177.7h-32.3v19.9M270.7 165h3.1M48.2 194.5v3.1M79.9 194.5v3.1"/>
<path d="M111.6 194.5v3.1M143.3 194.5v3.1M174.9 194.5v3.1M206.7 194.5v3.1M222.2 192.6v1.9M238.4 183.3h32.3M238.4 188.9h32.3M243.4 188.9v3.7M248.4 188.9v3.7M265.7 188.9v3.7M270.7 192.6h-80.2v1.9M273.8 194.5h-261"/>
</g>
<g fill="none" stroke="#000" stroke-width=".14">
<path d="M32.3 14.2l.3-.4v1.6M63.7 14.1l.3-.3h.2l.3 .3v.2l-.5 .4-.3 .4v.3h.8M95.4 14.1l.2-.3h.3l.2 .3v.2l-.3 .3 .3 .2v.3l-.2 .3h-.3l-.2-.3M127.9 14.6h-.8l.8-.8v1.6M159.5 13.8h-.7v.8l.2-.2a.5 .5 0 0 1 .5 .7l-.2 .3h-.3l-.2-.3M191.3 14.1l-.3-.3h-.2l-.3 .3v1l.3 .3h.2l.3-.3v-.3l-.3-.2h-.5M222.2 13.8h.8l-.4 1.6M254.1 13.8l-.2 .3v.2l.7 .5v.3l-.2 .3h-.3l-.2-.3v-.3l.7-.5v-.2l-.2-.3zM14 31.5l.4-1.5 .4 1.5M14.1 31h.6M271.9 31.5l.4-1.5 .4 1.5M272 31h.6"/>
<path d="M14 59.8h.5l.3 .3v.2l-.3 .3 .3 .2v.3l-.3 .2h-.5zM14 60.6h.5M271.9 60.6h.5l.3-.3v-.2l-.3-.3h-.5v1.5h.5l.3-.2v-.3l-.3-.2M14.8 89.9l-.3-.3h-.2l-.3 .3v1l.3 .2h.2l.3-.2v-.2M272.7 89.9l-.3-.3h-.3l-.2 .3v1l.2 .2h.3l.3-.2v-.2M14 119.5l.7 .1 .1 .2-.1 1.1-.7 .1zM271.9 119.5l.7 .1 .1 .2-.1 1.1-.7 .1zM14 150.1h.5M14.8 149.3h-.8v1.5h.8M271.9 150.1h.5M272.7 149.3h-.8v1.5h.8M14 179.9h.5"/>
<path d="M14.8 179.1h-.8v1.5M195.9 178.9h21.7M195.9 175.8h21.7v9.3h-21.7zM206.8 175.8v9.3M271.9 179.9h.5M272.7 179.1h-.8v1.5M32.3 195.6l.3-.3v1.5M63.7 195.5l.3-.2h.2l.3 .2v.3l-.7 .5-.1 .2v.3h.8M95.4 195.5l.2-.2h.3l.2 .2v.3l-.3 .2 .3 .3v.2l-.2 .3h-.3l-.2-.3M127.9 196h-.8l.8-.7v1.5M159.5 195.3h-.7v.7l.2-.1a.5 .5 0 0 1 .5 .6l-.2 .3h-.3l-.2-.3M191.3 195.5l-.3-.2h-.2l-.3 .2v1l.3 .3h.2l.3-.3v-.2l-.3-.3h-.5"/>
<path d="M195.9 182h21.7M222.2 195.3h.8l-.4 1.5M254.1 195.3l-.2 .2v.3l.7 .5v.2l-.2 .3h-.3l-.2-.3v-.2l.7-.5v-.3l-.2-.2z"/>
</g>
<text font-size="5" x="241.8" y="182">INVENTEC</text>
<text font-size="2.5" x="244" y="186.3">Prince/Pearl</text>
<g font-size="1.9">
<text x="244" y="188.2">+VCC_NB &amp; +V1.2A</text>
<text x="239.6" y="192.2">A3</text>
<text x="244.3" y="192.3">CS</text>
<text x="250.8" y="192.2">SI 1</text>
<text x="266.6" y="192.2">X02</text>
</g>
<g font-size="1.6" fill="#00f">
<text x="70.1" y="39.3">+VBATR</text>
<text x="214.7" y="37.8">+VBATR</text>
<text x="123.1" y="46.7">0_5%_OPEN</text>
<text x="159.9" y="46.7">0_5%</text>
<text x="202.8" y="51.3">4.7uF_25v</text>
<text x="218.1" y="51.8">4.7uF_25v</text>
<text x="60.3" y="59.1">4.7uF_25v2</text>
<text x="73.7" y="59.1">4.7uF_25v</text>
<text x="167.6" y="58.5">0_5%</text>
<text x="253.8" y="58">+V1.2S</text>
<text x="23" y="60.9">+VCC_NB</text>
<text x="118.4" y="61.1">10K_5%</text>
<text x="167.5" y="61.1">0_5%</text>
<text x="167.5" y="64.5">0_5%</text>
<text x="66.8" y="71.3">PCMB104E_2R2MS</text>
<text x="103.8" y="67.8">0.1uF_16v</text>
<text x="113.4" y="66.8">0_5%</text>
<text x="176.4" y="66.7">0.1uF_16v</text>
<text x="207.7" y="67.4">PCMB104E_2R2MS</text>
<text x="228.8" y="77.4">6.49K_1%</text>
<text x="245.3" y="77.1">OPEN</text>
<text x="52.9" y="79.1">10K_1%</text>
<text x="60.7" y="81.7">220uF_2v_9mR_Panasonic</text>
<text x="120.8" y="80.3">1000pF_50v</text>
<text x="149.5" y="83.1">TI_TPS51124RGER_QFN_24P</text>
<text x="187.7" y="80.3">FAIR_FDMS9620S_MLP_8P</text>
<text x="204.5" y="82.2">220uF_2v_9mR_Panasonic</text>
<text x="179.9" y="88.6">+V5A</text>
<text x="238" y="86.3">10K_1%</text>
<text x="53.2" y="92.5">22.6K_1%</text>
<text x="45.4" y="98.7">309K_1%</text>
<text x="161.1" y="101">10_5%</text>
<text x="134.4" y="108.6">5.1K_1%</text>
<text x="144.6" y="108.6">15.4K_1%</text>
<text x="155.5" y="108.2">1uF_6.3v</text>
<text x="174.1" y="108.2">4.7uF_6.3v</text>
<text x="183.6" y="108.2">0.1uF_10v</text>
<text x="46.4" y="115">16.2K_1%</text>
<text x="64.1" y="115.3">5.1K_1%</text>
<text x="84.8" y="119.2">10K_5%</text>
<text x="44.6" y="122.2">1500pF_50v</text>
<text x="59.9" y="122.3">4700pF_25v</text>
<text x="151.2" y="134.1">+V1.2A</text>
<text x="174.6" y="132.6">+V1.2S</text>
<text x="95" y="138.9">+V3A</text>
<text x="105.8" y="138.9">+V5A</text>
<text x="171.7" y="141.9">FDV305N</text>
<text x="179.9" y="143.5">+V5A</text>
<text x="109.2" y="149.2">10K_5%</text>
<text x="156.4" y="144.8">5.1K_1%</text>
<text x="172.9" y="150.7">10K_5%</text>
<text x="98.1" y="159.5">10uF_6.3v</text>
<text x="108.7" y="161.1">0.1uF_10v</text>
<text x="112" y="156.7">RICHTEK_RT9018A25PSP_SOP8_8P</text>
<text x="146.3" y="157.9">10uF_6.3v</text>
<text x="155.7" y="158.3">10K_1%</text>
<text x="122.7" y="172.1">2N7002W</text>
<text x="100.4" y="175.6">10K_5%_OPEN</text>
<text x="95.2" y="181.8">1000pF_50v_OPEN</text>
</g>
<g font-size="1.6" fill="#f00">
<text x="125.8" y="44">R256</text>
<text x="160.1" y="44">R266</text>
<text x="218.6" y="47.9">C298</text>
<text x="205.5" y="48.1">C297</text>
<text x="211.8" y="48.5">1</text>
<text x="211.8" y="51.3">2</text>
<text x="216.6" y="48.6">1</text>
<text x="216.6" y="51.3">2</text>
<text x="64" y="56.1">C1821</text>
<text x="72.1" y="56.3">1</text>
<text x="72.1" y="59.1">2</text>
<text x="74.5" y="56.1">C183</text>
<text x="80.8" y="56.9">9</text>
<text x="81.8" y="57.9">8</text>
<text x="83.4" y="57.9">7 6 5</text>
<text x="175.7" y="59.1">V1.2S_PG</text>
<text x="88.8" y="61.8">Q37</text>
<text x="93.7" y="62.2">PWR_GOOD_3</text>
<text x="103.1" y="63.9">C181</text>
<text x="113.5" y="64.1">R226</text>
<text x="175.2" y="64.4">C217</text>
<text x="175.7" y="62.2">PWR_GOOD_3</text>
<text x="196" y="61">Q47</text>
<text x="209.7" y="64.7">1</text>
<text x="211" y="64">L1021</text>
<text x="215.9" y="64.7">2</text>
<text x="248.2" y="63.5">PAD1003</text>
<text x="32.2" y="68.2">PAD1005</text>
<text x="69.9" y="69.4">1</text>
<text x="71.1" y="68.6">L1028</text>
<text x="76.1" y="69.4">2</text>
<text x="79.5" y="71.9">9</text>
<text x="81.8" y="71.9">8</text>
<text x="82.6" y="67.3">1</text>
<text x="83.4" y="71.9">7 6 5</text>
<text x="84.2" y="67.3">2 3</text>
<text x="87.3" y="67.3">4</text>
<text x="106" y="66.5">1</text>
<text x="108.2" y="66.5">2</text>
<text x="137.6" y="67.4">U19</text>
<text x="172.8" y="66.5">1</text>
<text x="175" y="66.5">2</text>
<text x="52.9" y="77.2">R262</text>
<text x="62.7" y="75.4">1</text>
<text x="64.7" y="77.2">C1203</text>
<text x="89.2" y="76.3">Q36</text>
<text x="118.7" y="76.6">1</text>
<text x="121.1" y="75.8">C3002</text>
<text x="232.3" y="73.6">R261</text>
<text x="241.5" y="73.4">1</text>
<text x="241.5" y="76.2">2</text>
<text x="245.3" y="73.3">C218</text>
<text x="62.7" y="79.7">2</text>
<text x="82.6" y="81.2">1 2 3</text>
<text x="87.3" y="81.2">4</text>
<text x="118.7" y="79.3">2</text>
<text x="215.8" y="80.5">C1125</text>
<text x="223" y="78.8">1</text>
<text x="223" y="83">2</text>
<text x="238" y="84.4">R263</text>
<text x="53.2" y="90.5">R265</text>
<text x="45.4" y="96.8">R264</text>
<text x="161.7" y="98.3">R255</text>
<text x="134.8" y="104.1">R224</text>
<text x="144.6" y="104.1">R257</text>
<text x="152.9" y="104.5">1</text>
<text x="152.9" y="107.3">2</text>
<text x="155.6" y="103.7">C216</text>
<text x="171.5" y="104.5">1</text>
<text x="171.5" y="107.3">2</text>
<text x="173.9" y="103.7">C215</text>
<text x="180.9" y="104.5">1</text>
<text x="180.9" y="107.3">2</text>
<text x="183.3" y="103.7">C214</text>
<text x="48.2" y="112.3">R268</text>
<text x="65.2" y="111.5">R270</text>
<text x="90.3" y="113.5">STRP_DATA</text>
<text x="42.6" y="118.5">1</text>
<text x="45" y="119.4">C219</text>
<text x="56.6" y="118.5">1</text>
<text x="59.9" y="119.4">C220</text>
<text x="82.2" y="117.4">R269</text>
<text x="42.6" y="121.2">2</text>
<text x="56.6" y="121.2">2</text>
<text x="166.8" y="137.3">3</text>
<text x="168.1" y="136.3">Q54</text>
<text x="171.7" y="137.3">2</text>
<text x="120" y="142.4">U25</text>
<text x="156.4" y="142.9">R371</text>
<text x="168.4" y="142.8">1</text>
<text x="110.4" y="146.5">R374</text>
<text x="154.8" y="149.2">V1.2S_PG</text>
<text x="174" y="148">R373</text>
<text x="95.4" y="155.8">1</text>
<text x="97.8" y="155">C371</text>
<text x="143.6" y="154.3">1</text>
<text x="146" y="153.5">C368</text>
<text x="155.7" y="153.8">R372</text>
<text x="95.4" y="158.5">2</text>
<text x="106.3" y="157.3">1</text>
<text x="106.3" y="160.1">2</text>
<text x="108.5" y="159.9">C370</text>
<text x="143.6" y="157">2</text>
<text x="89.5" y="171">V1.2S_PG</text>
<text x="103.7" y="172.9">R2009</text>
<text x="112" y="170.4">1</text>
<text x="117.1" y="173.8">2</text>
<text x="117.1" y="168.5">3</text>
<text x="123.2" y="169.8">Q55</text>
<text x="103.1" y="179.2">C3003</text>
<text x="109.4" y="177.6">1</text>
<text x="109.4" y="180.3">2</text>
</g>
<g font-size="1.6">
<text x="196.6" y="177.9">STRP_DATA</text>
<text x="208.6" y="177.9">+VCC_NB</text>
<text x="200.8" y="184.2">1</text>
<text x="200.8" y="181">0</text>
<text x="211.1" y="184.2">1.0</text>
<text x="211.1" y="181">1.1</text>
<text x="238.7" y="184.8">TITLE</text>
<text x="239.2" y="190.4">SIZE</text>
<text x="243.7" y="190.4">CODE</text>
<text x="251.6" y="190.4">DOC. NUMBER</text>
<text x="266.6" y="190.4">REV</text>
<text x="191.3" y="193.9">CHANGE by</text>
<text x="205.4" y="194.1">Andy Liu</text>
<text x="225.9" y="194.1">30-Nov-2007</text>
<text x="244.7" y="193.9">SHEET</text>
<text x="253.9" y="194.1">9</text>
<text x="258.2" y="193.9">OF</text>
<text x="263.3" y="194.1">53</text>
</g>
<g font-size="1.2" fill="#00f">
<text x="73.5" y="41.9">5-,7-,9-,10-,11-,12-,13-,29-,34-</text>
<text x="218" y="40.4">5-,7-,9-,10-,11-,12-,13-,29-,34-</text>
<text x="152.8" y="53.6">51124GND</text>
<text x="177.8" y="57.8">9-</text>
<text x="27" y="63.6">24-</text>
<text x="87.9" y="63.5">FDMS8690</text>
<text x="107.3" y="61.2">8-,9-,10-,11-,14-</text>
<text x="173.3" y="60.8">8-,9-,10-,11-,14-</text>
<text x="29.1" y="71.9">POWERPAD_2_0610</text>
<text x="245.1" y="67.3">POWERPAD_2_0610</text>
<text x="89.1" y="78.1">FDMS8660S</text>
<text x="182.3" y="91.6">7-,9-,10-,11-,12-,13-,38-</text>
<text x="233.6" y="95.5">51124GND</text>
<text x="48.7" y="107.9">51124GND</text>
<text x="85.9" y="112.9">23-</text>
<text x="140.4" y="123.5">51124GND</text>
<text x="161.7" y="150.8">9-</text>
<text x="96.4" y="172.6">9-</text>
</g>
<g font-size="1.2" fill="#f00">
<text x="124.7" y="44.3">1</text>
<text x="130.2" y="44.3">2</text>
<text x="158.9" y="44.3">2</text>
<text x="164.4" y="44.3">1</text>
<text x="131.9" y="52.1" transform="rotate(-90 131.9 52.1)">6</text>
<text x="135" y="52.1" transform="rotate(-90 135 52.1)">5</text>
<text x="138.1" y="52.1" transform="rotate(-90 138.1 52.1)">4</text>
<text x="141.3" y="52.1" transform="rotate(-90 141.3 52.1)">3</text>
<text x="144.3" y="52.1" transform="rotate(-90 144.3 52.1)">2</text>
<text x="147.4" y="52.1" transform="rotate(-90 147.4 52.1)">1</text>
<text x="81.5" y="59.9">D</text>
<text x="123.6" y="58.5">7</text>
<text x="125.4" y="59.1">PGOOD2</text>
<text x="131.3" y="55.6" transform="rotate(-90 131.3 55.6)">VO2</text>
<text x="134.4" y="56.3" transform="rotate(-90 134.4 56.3)">VFB2</text>
<text x="137.5" y="58" transform="rotate(-90 137.5 58)">TONSEL</text>
<text x="140.4" y="55.9" transform="rotate(-90 140.4 55.9)">GND</text>
<text x="143.7" y="56.3" transform="rotate(-90 143.7 56.3)">VFB1</text>
<text x="146.8" y="55.6" transform="rotate(-90 146.8 55.6)">VO1</text>
<text x="146.8" y="58.8">PGOOD1</text>
<text x="149.1" y="57.5">GND</text>
<text x="153" y="58.5">24</text>
<text x="153" y="56.9">25</text>
<text x="156.7" y="58.4">R260</text>
<text x="160.4" y="58.3">2</text>
<text x="165.9" y="58.3">1</text>
<text x="81.5" y="64.6">S</text>
<text x="86.4" y="61.5">G</text>
<text x="112.2" y="61.4">2</text>
<text x="112.2" y="64.5">1</text>
<text x="113.3" y="60.1">R2005</text>
<text x="117.7" y="61.4">1</text>
<text x="117.7" y="64.5">2</text>
<text x="123.6" y="64.7">9</text>
<text x="123.6" y="61.6">8</text>
<text x="125.4" y="65.3">VBST2</text>
<text x="125.4" y="62.2">EN2</text>
<text x="148.1" y="65">VBST1</text>
<text x="149.6" y="61.9">EN1</text>
<text x="153" y="64.7">22</text>
<text x="153" y="61.6">23</text>
<text x="156.7" y="61.6">R259</text>
<text x="156.7" y="64.5">R258</text>
<text x="160.4" y="64.5">1</text>
<text x="160.4" y="61.4">2</text>
<text x="165.9" y="64.5">2</text>
<text x="165.9" y="61.4">1</text>
<text x="201.7" y="63.2">2</text>
<text x="201.7" y="64.7">3</text>
<text x="122.9" y="67.8">10</text>
<text x="122.9" y="70.9">11</text>
<text x="125.4" y="68.4">DRVH2</text>
<text x="125.4" y="71.5">LL2</text>
<text x="147.9" y="68.1">DRVH1</text>
<text x="149.8" y="71.3">LL1</text>
<text x="153" y="67.8">21</text>
<text x="153" y="70.9">20</text>
<text x="193" y="67.8">1</text>
<text x="201.7" y="70.9">10</text>
<text x="201.7" y="66.2">4</text>
<text x="201.7" y="67.8">9</text>
<text x="237.1" y="71.8">1</text>
<text x="52.2" y="74.9">1</text>
<text x="81.5" y="73.9">D</text>
<text x="86.4" y="75.5">G</text>
<text x="122.9" y="74">12</text>
<text x="125.4" y="74.6">DRVL2</text>
<text x="148" y="74.3">DRVL1</text>
<text x="153" y="74">19</text>
<text x="193" y="75.6">8</text>
<text x="201.7" y="74">5</text>
<text x="201.7" y="75.6">6</text>
<text x="201.7" y="77.2">7</text>
<text x="237.1" y="77.3">2</text>
<text x="52.2" y="80.5">2</text>
<text x="81.5" y="78.5">S</text>
<text x="131.3" y="79.7" transform="rotate(-90 131.3 79.7)">PGND2</text>
<text x="131.9" y="82.1" transform="rotate(-90 131.9 82.1)">13</text>
<text x="134.4" y="79.7" transform="rotate(-90 134.4 79.7)">TRIP2</text>
<text x="135" y="82.1" transform="rotate(-90 135 82.1)">14</text>
<text x="137.5" y="79.7" transform="rotate(-90 137.5 79.7)">V5FILT</text>
<text x="138.1" y="82.1" transform="rotate(-90 138.1 82.1)">15</text>
<text x="140.6" y="79.7" transform="rotate(-90 140.6 79.7)">V5IN</text>
<text x="141.3" y="82.1" transform="rotate(-90 141.3 82.1)">16</text>
<text x="143.7" y="79.7" transform="rotate(-90 143.7 79.7)">TRIP1</text>
<text x="144.3" y="82.1" transform="rotate(-90 144.3 82.1)">17</text>
<text x="146.8" y="79.7" transform="rotate(-90 146.8 79.7)">PGND1</text>
<text x="147.4" y="82.1" transform="rotate(-90 147.4 82.1)">18</text>
<text x="237.1" y="84.2">1</text>
<text x="237.1" y="89.8">2</text>
<text x="52.2" y="90.5">1</text>
<text x="52.2" y="96">2</text>
<text x="44.4" y="96.7">1</text>
<text x="160.4" y="98.7">1</text>
<text x="165.9" y="98.7">2</text>
<text x="44.4" y="102.2">2</text>
<text x="132.7" y="102.9">1</text>
<text x="143.9" y="102.9">1</text>
<text x="46.9" y="112.7">1</text>
<text x="52.6" y="112.7">2</text>
<text x="64" y="112.7">1</text>
<text x="69.6" y="112.7">2</text>
<text x="132.7" y="108.4">2</text>
<text x="143.9" y="108.4">2</text>
<text x="80.1" y="115.4">2</text>
<text x="80.2" y="121.6">1</text>
<text x="118.9" y="144">1</text>
<text x="131.3" y="144">9</text>
<text x="154.7" y="140.2">1</text>
<text x="109.1" y="146.8">1</text>
<text x="114.7" y="146.8">2</text>
<text x="118.9" y="147.1">2</text>
<text x="120.3" y="147.9">EN</text>
<text x="120.3" y="144.7">PGOOD TML-PAD</text>
<text x="127.9" y="146.2">GND</text>
<text x="128.2" y="147.9">ADJ</text>
<text x="131.3" y="147.1">7</text>
<text x="131.3" y="145.5">8</text>
<text x="154.7" y="145.7">2</text>
<text x="172.8" y="148.4">2</text>
<text x="178.4" y="148.4">1</text>
<text x="118.9" y="153.3">4</text>
<text x="118.9" y="150.1">3</text>
<text x="120.3" y="154">VDD</text>
<text x="120.3" y="151">VIN</text>
<text x="127.3" y="151">VOUT</text>
<text x="128.8" y="154">NC</text>
<text x="131.3" y="150.1">6</text>
<text x="131.3" y="153.3">5</text>
<text x="154.7" y="151">1</text>
<text x="154.7" y="156.6">2</text>
<text x="102.9" y="173.3">1</text>
<text x="108.4" y="173.3">2</text>
</g>
<g font-size=".8" fill="#00f">
<text x="195.1" y="64.7">Q1</text>
<text x="256.9" y="60.2">9-,11-,15-,18-,19-,24-,30-,31-</text>
<text x="195.1" y="72.8">Q2</text>
<text x="154.4" y="136.4">31-</text>
<text x="177.7" y="134.8">9-,11-,15-,18-,19-,24-,30-,31-</text>
<text x="79.4" y="141.7">5-,7-,13-,14-,31-,32-,33-,45-,50-</text>
<text x="107.7" y="141.1">7-,9-,10-,11-,12-,13-,38-</text>
<text x="188.5" y="146.2">7-,9-,10-,11-,12-,13-,38-</text>
</g>
<g font-size=".8" fill="#f00">
<text x="167.9" y="138.6">D</text>
<text x="169" y="141.5">G</text>
<text x="171.1" y="138.6">S</text>
<text x="113.3" y="170.3">G</text>
<text x="116.2" y="172.5">S</text>
<text x="116.2" y="169.2">D</text>
</g>
</svg>
